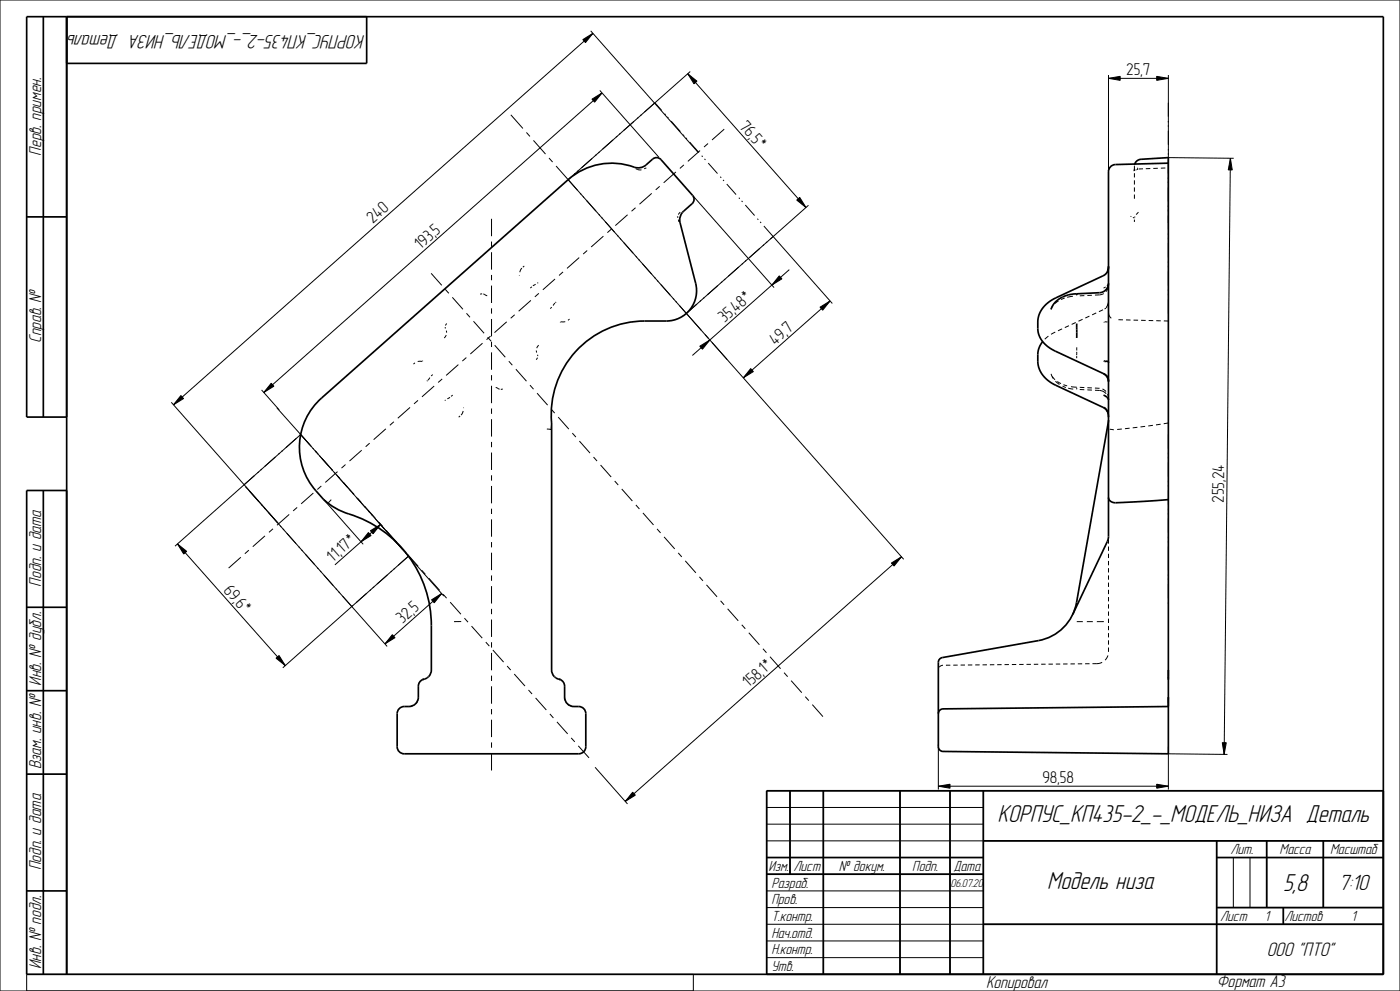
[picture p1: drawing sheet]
<svg xmlns="http://www.w3.org/2000/svg" width="420mm" height="297mm" viewBox="0 0 420 297" stroke-linecap="round" stroke-linejoin="round" font-family="sans-serif">
<g fill="none" stroke="#000" stroke-width=".51">
<path d="M13 5v120M20 5v287M110 5v14h-90M340.4 49.2l.5-.9 1.1-.5 8.5-.6v178.7l-67.6-.7a1.41 1.41 0 0 1-1.4-1.4v-25.3l.5-1.1 .7-.3 28.8-5.1a14.1 14.1 0 0 0 11.5-11.5l9.5-54.6M350.5 48.9l-15.9 .4a2.12 2.12 0 0 0-2.1 2.1v109.8l-.3 1.1-10.4 21.8M8 65h12M332.5 79.7l-.2 1.6M315.3 92.7h.1M323 88.1a7.9 7.9 0 0 0-7.7 4.6M323 88.1v.3M323 97v4.3M332.5 80.1l-.3 1.4-1.1 1.1-14.3 6.7a8.4 8.4 0 0 0-5.5 7.2v2a7.8 7.8 0 0 0 5.3 6.7l14.5 6.8 1.1 1.1 .3 1.1"/>
<path d="M332.5 84.9a2.83 2.83 0 0 1-2.6 2.8l-6.9 .4M312.8 102.4a6.3 6.3 0 0 0-1.5 3.9v1.9a8.3 8.3 0 0 0 5.5 7.3l14.1 6.6 .8 .5 .6 .8M331.1 112l1 .7M331.1 118.4l.9 .6 .5 .9M331.1 108.1l1.2 .2 .2 .4M332.1 112.7h.1M332.1 112.7l.3 .7 .1 1.1M20 125h-12v-120h407v287h-407v-145h12M95.2 120.5l75.2-66.7a19.9 19.9 0 0 1 20.5-3.5h1.2a6.7 6.7 0 0 0 3.7-2.6 1.77 1.77 0 0 1 2.5 .1l9.5 10.8a1.77 1.77 0 0 1-.2 2.5l-2.5 2.2a3.5 3.5 0 0 0-1.1 3.5l4.7 18.1a9.1 9.1 0 0 1-8.8 11.3 52.7 52.7 0 0 0-11.2 .4 28 28 0 0 0-23.2 30.2v74a3.1 3.1 0 0 0 2.7 2.9l.7 .6 .4 .9 .1 3.7a2.83 2.83 0 0 0 2.8 2.8 2.65 2.65 0 0 1 3.5 1.6v10.5a2.12 2.12 0 0 1-2.1 2.1h-52.3a2.12 2.12 0 0 1-2.2-2.1v-9.9a2.12 2.12 0 0 1 2.2-2.2h1.4a2.83 2.83 0 0 0 2.8-2.8v-3.3a3.1 3.1 0 0 1 2.6-2.4l.1-.1a2.83 2.83 0 0 0 1.2-2.3v-13.3a35.3 35.3 0 0 0-26.6-34.1l-.9-.4a21.3 21.3 0 0 1-11.1-25.1 19.6 19.6 0 0 1 4.4-7.4zM331.1 122.1l.6 .4a3.3 3.3 0 0 1 .8 2.5M13 147v145M332.5 149.1l.6 1.1 1.5 .5"/>
<path d="M334.6 150.7h.1M350.5 149.7l-15.9 1M8 182h12M8 207h12M128.6 202.8h-.1M350.5 208.9v2.8l-67.6 .8a1.41 1.41 0 0 0-1.4 1.4M350.5 200.8v2.9M8 232h12M237 237v25M247 237v55M270 237v55M285 237v55"/>
<path d="M295 237v55M415 237h-185v55M230 257h65M295 252h120M365 257h50M365 252v40M380 252v20M397 252v20M8 267h12M230 262h65M295 277h120M365 272h50"/>
<path d="M385 272v5"/>
</g>
<g fill="#000">
<path d="M174.9 11.9l3-1.9-2.3 2.8zM177.6 29.7l3-1.8-2.2 2.7zM206.3 22.1l2.8 2.2-.9 .8zM239 60l.9-.8 1.9 3zM233.8 82.7l.8 .9-3 1.8zM246 92.1l3-1.9-2.2 2.8zM81.4 114.9l.8 .9-3.1 1.8zM209.9 103.8l3.1-1.9-2.3 2.8zM225.2 110.5l.8 .9-3 1.8zM54.3 118.5l.8 .9-3.1 1.9zM111.1 159.1l3.1-1.9-2.3 2.8zM53.2 163l2.8 2.2-.9 .8z"/>
<path d="M110.5 159.6l.8 .9-3 1.9zM129.5 179.8l3-1.9-2.2 2.8zM267.4 168.7l3-1.8-2.2 2.7zM82.8 197.3l.9-.8 1.9 3zM117.7 190.2l.8 .9-3 1.9zM189.8 237.4l.8 .9-3 1.9z"/>
</g>
<g fill="none" stroke="#000" stroke-width=".3">
<path d="M0 0h420v297h-420zM174.9 11.9l3-1.9-2.3 2.8zM177.2 9.2l32.2 36.5M177.9 10l-125.9 111.3M177.6 29.7l3-1.8-2.2 2.7zM179.9 27.1l17.8 20M180.6 27.9l-101.5 89.7M206.3 22.1l2.8 2.2-.9 .8zM206.3 22.1l35.5 40.1M207.1 21.4l-35.3 31.3M170.5 53.9l100.6 113.7M190.7 50.6l.9 .3h.8"/>
<path d="M192.4 50.9h.1M193.2 50.6h.1M193.8 50.3l-.6 .3M193.9 50.3h-.1M207.9 58.8l24.3 27.4M239 60l.9-.8 1.9 3zM340.1 51.2h.1M340.3 50.5l-.1 .5M340.3 49.8v1.3M340.3 51.9v1.3M340.3 54v1.3M340.3 56.2v1.2"/>
<path d="M340.3 58.3v1.3M340.3 50.8h.1M340.3 51.1l-.2 .1M340.4 50.9h.1M340.4 49.2l-.1 .3M340.5 50.9h.1M340.5 51l-.2 .1M340.6 50.9h.1M340.9 50.9h.1M341 50.9h-.1M341 50.9h.1M341.2 50.8h-.1"/>
<path d="M341.2 50.3l.1 .2M341.2 50.7v.1M341.3 50.7h-.1M341.3 50.7l-.2 .1M341.3 50.7h.1M341.3 50.5h.1M341.3 50.6h.1M341.4 50.7h-.1M341.4 50.7h.1M342.9 50.6h-1.3M345.1 50.5l-1.4 .1M347.3 50.4l-1.3 .1"/>
<path d="M349.6 50.3l-1.3 .1M157.3 79.7l-.4 .4M203.2 64.8h.1M203.2 64.8v.1M203.2 64.9h.1M203.3 65v.1M203.3 65.1h.1M203.3 65.1v.1M203.3 65.2h.1M203.4 65h.1M203.4 65v.1M203.4 65.1h.1"/>
<path d="M203.4 65.1v.1M203.4 64.9v.1M203.4 64.9h.1M203.4 65.2h.1M203.5 65.8l.2 .7M203.8 63.9l-.3 .4M203.8 63.9h.1M204.1 63.6l-.3 .3M231.9 70.9l17.8 20M242.5 61.5l-35.6 31.6M339.2 64.8l.2 .1M339.4 64.9h.1"/>
<path d="M339.9 65.2l.2 .1M340.1 65.3h.1M340.1 65.3h.2M340.3 60.4h.1M340.3 65.8v.7M340.4 65.1v.1M340.4 65.1h.1M340.4 65v.1M340.4 65h.1M340.5 65h-.1M340.5 64.9v.1M340.5 64.9h.1"/>
<path d="M341.4 63.7h.1M341.5 63.6l-.7 .7M133.6 98v.4M133.9 99.1l.1 .6M134 97l-.4 .6M144.6 88.1l-.5 .1M145 88.1l1.2 .5M155.7 82.6h.1M155.8 82.6h-.1M155.8 82.5v.1M155.8 82.5h.1M156.3 80.6l-.4 1"/>
<path d="M156.3 80.6h.1M156.6 80.3l-.3 .3M159.1 86.3h.1M159.4 86l-.3 .3M159.5 86h-.1M159.6 85.9l-.1 .1M159.6 85.9h.1M159.9 85.6v.1M160.3 85.4l-.4 .2M160.4 85.4h-.1M160.6 85.3h-.1M160.7 85.2l-.3 .2"/>
<path d="M161.2 84.9h.1M161.4 84.7l-.2 .2M165.1 92.5h.1M165.5 92.1l-.4 .4M165.5 92.1h.1M166.1 91.3l-.2 .3M166.1 91.3h.1M166.3 91l-.2 .3M166.4 91h-.1M166.4 90.9v.1M166.4 90.9h.1M166.5 90.8l-.1 .1"/>
<path d="M166.8 90.5l-.2 .2M168.1 96.6l-.1 .1M168.1 96.6h.1M168.1 96.5v.1M168.2 96.5h.1M168.3 96.4h.1M168.4 96.4l.2 .1M168.6 96.5h.1M168.7 96.5h.3M169.1 96.5h-.1M169.2 96.5h-.1M169.2 96.5h.1"/>
<path d="M169.6 96.4l-.4 .1M170.8 95.6l-.4 .4M233.8 82.7l.8 .9-3 1.8zM236.8 80.8l-29.1 25.7M246 92.1l3-1.9-2.2 2.8zM249 90.2l-26 23M315.9 91.6l-.6 1.1M316.6 99.5l-1.3 .7M317.5 90.2l-1 .7M318.6 98.6l-1.2 .5M319.4 89.3l-1.1 .5M320.7 97.6l-1.3 .6"/>
<path d="M321.9 88.8l-1.8 .3M322.7 96.7l-1.2 .5M323 88.1h.1M323 88.2v.3M323 88.3h.1M324.8 95.7l-1.3 .6M325.3 88.6l-1.4 .1M326.8 94.7l-1.2 .6M327.6 88.5l-1.4 .1M328.9 93.8l-1.3 .6M329.8 88.4h-1.3M329.9 88.4h-.1"/>
<path d="M330.9 92.8l-1.2 .6M331.1 86.3h.1M331.1 88l-1.2 .4M331.1 96.6v.1M331.2 96.6h-.1M331.2 82.6h-.1M331.2 96.6h.1M331.2 82.6h.1M331.3 82.6h-.1M331.3 82.6h.1M331.3 96.5l-.1 .1M331.4 82.5h.1"/>
<path d="M331.4 96.5h.1M331.5 92.6h-.1M331.5 92.6h.1M331.5 96.4h-.1M331.5 96.4h.1M331.6 96.4h.1M331.6 96.4l.3 .1M331.6 82.3v.1M331.6 86l-.5 .3M331.6 82.3h.1M331.7 86h-.1M331.7 82.3h-.1"/>
<path d="M331.7 86h.1M331.8 82.1l-.1 .2M331.8 82.1h.1M331.8 92.3l-.3 .3M331.9 96.5h.1M331.9 96.5h.2M332 92.2h-.1M332 92.2h.1M332 92.1v.1M332 81.8h.1M332.1 92.1l-.1 .1M332.1 92.1h-.1"/>
<path d="M332.1 92.1h.1M332.1 96.5h.1M332.3 96.5h-.2M332.3 96.5h.1M332.3 81.3l-.3 .5M332.4 91.5l-.1 .1M332.4 91.5v.1M332.4 86.3l-.6 1.1M332.4 91.5h.1M332.4 91.3v.2M332.5 85.3l-.4 .4M332.5 85.2v.1"/>
<path d="M332.5 91.3l-.1 .2M332.5 80.8l-.3 .7M332.5 80.8h.1M332.5 90.8v.5zM332.5 90.5l-.6 1.5M332.5 80.5v.3M332.5 80.5h.1M332.5 93.7l.3 .9 .6 .8M332.5 85.4h.1M332.5 96h.1M332.5 90.3v.4M332.5 80.3v.2"/>
<path d="M335.5 95.8l1.4 .1M337.8 95.9h1.4M340.1 95.9l1.3 .1M342.3 96h1.4M344.6 96.1h1.4M346.9 96.1l1.3 .1M349.1 96.2h1.4M54.3 118.5l.8 .9-3.1 1.9zM78.5 116.9l5.3 5.9M81.4 114.9l.8 .9-3.1 1.8zM124.5 108.7l-.5 .4M125.4 108.3h-.1"/>
<path d="M125.4 108.3h.1M125.7 108.3h-.3M125.7 108.3h.1M125.8 108.3h-.1M125.8 108.3h.1M126.1 108.3h.1M126.1 108.3h-.3M126.2 108.3h.1M126.2 108.3h.3M126.5 108.3h.1M126.6 108.3h.1M126.7 108.3h-.1"/>
<path d="M126.7 108.3h.1M126.8 108.2h.1M126.8 108.1h.1M128.3 114.1l-.2 .1M128.5 113.9h-.1M128.5 113.9h.1M128.5 113.8v.1M128.5 113.8h.1M128.8 113.5l-.3 .3M128.8 113.4v.1M129 113.2l-.2 .2M129.4 112.7h.1"/>
<path d="M129.8 112.3l-.4 .3M129.8 112.3h.1M133.7 119.9l-.3 .2M133.7 119.9h.1M133.9 100.4l-.6 .9M134.4 119.5h-.1M135 119.1l-.8 .4M135.3 118.8h.1M135.6 118.6l-.3 .2M135.6 118.5v.1M135.8 118.4l-.2 .1M135.8 118.4h.1"/>
<path d="M148.7 116.1h.1M148.7 116.1l1.2 .5M150.8 116.6l-.6 .1M160.9 105l.1 .7M161.2 107.2l-.4 .6M161.3 106.3v.4M161.6 103.5l-.6 .8M209.9 103.8l3.1-1.9-2.3 2.8zM225.2 110.5l.8 .9-3 1.8zM314.5 100.7l-1.1 1M315.3 112l.7 1.4M315.3 112h.1"/>
<path d="M315.7 112.8l.8 1M316.6 114.2l1.3 1M317.2 114.3l1.1 .7M318.3 115h.1M318.8 115.7l1 .4M319 115.3l1.1 .3M320.5 116.3l1.5 .3M321.3 115.9l1.7 .1M323 116.7h.1M323 106.7v.6M323 107.3v.1M323 116.5h.1"/>
<path d="M323 116.5v.2M323 116.5v.1M323 116.2v.2M323 104.1h.1M323 104.1v.9M323 105.4v1.1M323.9 116.7l1.4 .1M323.9 116.1l1.4 .1M326.2 116.8l1.4 .1M326.2 116.2l1.4 .1M328.5 116.3l1.3 .1M328.5 117l2 .1 1.4 .9"/>
<path d="M329.9 116.4h.1M330.7 116.6h.1M330.8 116.6l1 .7M331.8 112.4h.1M332 112.6h.1M332 112.6l.1 .1M332.1 112.7h.1M332.3 118.1l.2 1.3M332.4 113.1v.1M332.4 113.2v.1M332.4 113.3l.1 .6M332.5 119.4v.1"/>
<path d="M332.5 119.6v.2M51.4 120.6l32.2 36.4M90 130.4l-37.5 33.3M90.1 130.1l43.1 48.5M138 124.7l-.4 .3M138.5 124.2l-.2 .2M138.5 124.1v.1M138.8 123.6l-.3 .5M138.9 123.5l-.1 .1M138.9 123.3v.2M138.9 123.2v.1M138.9 123.2h.1"/>
<path d="M139.1 122.2h.1M139.2 122.2h.1M139.3 122.1h.1M163.2 128.6h.1M164.1 128.6h.5M164.6 128.6h.1M164.7 128.6h.1M164.8 128.6h.1M164.9 128.6h.1M164.9 128.6l.2 .1M165.1 128.7h.1M165.2 128.7h.1"/>
<path d="M165.2 128.7l.1 .1M165.3 128.8h.1M165.4 127.6l-.1 1.2M332.2 123.3l.2 .3M332.3 123.4l.1 .3M332.4 123.6l.1 .3M332.4 123.8l.1 .1M332.5 123.9v.1M332.5 124h.1M332.5 124v.2M332.5 124.2h.1M332.5 124.2v.3"/>
<path d="M332.9 128.6l1.2 .2M334.1 128.8h.1M334.2 128.8h.1M336.6 128.6l-1.4 .1M338.9 128.3l-1.4 .2M341.2 128.1l-1.4 .1M343.5 127.8l-1.4 .2M345.9 127.5l-1.4 .2M348.2 127.1l-1.4 .2M350.5 126.8l-1.4 .2M73.7 145.9l42.4 47.8M97.9 150.3l-.8-.6 11.9 13.4"/>
<path d="M98.5 150.7h.1M99.4 149.7l-.9 1M110.5 159.6l.8 .9-3 1.9zM111.1 159.1l3.1-1.9-2.3 2.8zM113.5 156.4l6.5 7.4M114.2 157.2l-13.7 12.1M53.2 163l2.8 2.2-.9 .8zM53.2 163l32.4 36.5M122.5 166.7l-37.7 33.4M129.5 179.8l3-1.9-2.2 2.8zM132.5 177.9l-17 15.1M267.4 168.7l3-1.8-2.2 2.7z"/>
<path d="M270.4 166.9l-82.8 73.3M332.5 161.6v1.3M332.5 163.8v1.3M332.5 166v1.3M332.5 168.1v1.3M332.5 170.3v1.3M332.5 172.4v1.3M332.5 174.6v1.3M332.5 176.8v1.3M332.5 178.9v1.3M82.8 197.3l.9-.8 1.9 3zM117.7 190.2l.8 .9-3 1.9z"/>
<path d="M136.2 186.3h.1M138.4 186.3h-2.2M281.8 199.9v.1M282.9 199.4l-1.1 .5M282.9 199.4h.1M285.1 199.4h-1.3M287.3 199.3h-1.3M289.5 199.3h-1.3M291.7 199.3h-1.3M293.9 199.3h-1.3M296.1 199.2l-1.3 .1M298.3 199.2h-1.3"/>
<path d="M300.5 199.2h-1.3M302.7 199.2h-1.3M304.9 199.1l-1.3 .1M307.1 199.1h-1.3M309.3 199.1h-1.3M311.5 199.1h-1.3M313.7 199.1h-1.4M315.9 199h-1.4M318.1 199h-1.4M320.3 199h-1.4M322.5 199h-1.4M323 186.3h.1"/>
<path d="M324.7 198.9l-1.4 .1M324.8 186.3h-1.8M326.9 198.9h-1.4M327.8 186.3h-1.8M330.6 198.5l-1.1 .4h-1.8M331.2 186.3h-2.1M332.4 196.4l-.9 1.4M332.5 181.1v1.3M332.5 183.3v1.2M332.5 185.4v1.3M332.5 187.6v1.3M332.5 189.7v1.3"/>
<path d="M332.5 191.9v1.3M332.5 194.1v1.3M124 211.4l-1.3 .3M125.4 209.8l-.7 1.1M127.2 203.5v.1M127.3 203.5h-.1M127.3 203.5h.1M128.6 202.8h-.1M166.3 202.8h.1M167.5 203.5h.1M167.6 203.5h.1M169.4 208.9l.3 1.3"/>
<path d="M170.2 210.9l1.1 .7M350.5 202.8v.5M350.5 203.6h.1M350.5 203.7h.1M350.5 208.9v1.7M178.5 230l9.7 10.9M189.8 237.4l.8 .9-3 1.9zM230 237h185v55h-185zM237 237v25M247 237v55M270 237v55M285 237v55"/>
<path d="M295 237v55M230 242h65M230 247h65M230 252h185M230 257h65M365 257h50M365 252v40M370 257v15M375 257v15M380 252v20M397 252v20M230 262h65"/>
<path d="M230 267h65M230 272h65M230 277h185M365 272h50M385 272v5M8 297v-5h200v5M230 282h65M230 287h65"/>
</g>
<!-- layer: AXES -->
<path d="M196.5 30.8l-26.1 23M350.5 30.8v16.4M170.4 53.8l35.5 40.1M231.9 70.9l-35.4-40.1M205.9 93.9l26-23M350.5 93.9v-46.7M90.2 130.2l32.3 36.5M350.5 130.2v36.5M73.2 145.3l17-15.1M122.5 166.7l-17 15.1M350.5 166.7v15.1M105.5 181.8l-32.3-36.5" fill="none" stroke="#000" stroke-width=".3" stroke-dasharray="4.2 1.3 .4 .8 .4 1.3" stroke-linecap="butt"/>
<g fill="none" stroke="#000" stroke-width=".3">
<path d="M153.2 34.4l3.7 4.1M157.9 39.7l1.1 1.2M217.3 38.7l-3.7 3.3M160 42.1l3.7 4.1M164.7 47.4l1.1 1.2M166.8 49.8l3.6 4M195.5 58l-3.6 3.2M197.9 55.8l-1.2 1.1M202.8 51.5l-3.7 3.3M205.2 49.4l-1.2 1.1M210 45.1l-3.6 3.3M212.4 43l-1.2 1.1"/>
<path d="M147.5 65.6v5.2M147.5 72.4v1.6M147.5 75.6v5.2M173.8 77.2l-3.7 3.2M176.2 75.1l-1.2 1M181 70.8l-3.6 3.2M183.4 68.7l-1.2 1M188.3 64.4l-3.7 3.2M190.7 62.3l-1.2 1M129.3 81.9l3.2 3.6M133.6 86.7l1 1.2M135.7 89.1l3.2 3.6"/>
<path d="M139.9 93.9l1.1 1.2M142.1 96.3l3.1 3.6M147.5 82.4v1.6M147.5 85.6v5.2M147.5 92.4v1.6M147.5 95.6v5.2M152 96.4l-3.7 3.3M154.4 94.3l-1.2 1.1M159.3 90l-3.7 3.3M161.7 87.9l-1.2 1.1M166.5 83.6l-3.7 3.3M168.9 81.5l-1.2 1.1"/>
<path d="M205.9 93.9l4.5 5.2M125.4 120l-1.2 1M130.3 115.7l-3.7 3.2M132.7 113.6l-1.2 1M137.5 109.3l-3.7 3.2M139.9 107.2l-1.2 1M144.8 102.9l-3.7 3.2M146.3 101.1l1 1.2M147.2 100.7l-1.2 1.1M147.5 102.4v1.6M147.5 105.6v5.2M147.5 112.4v1.6"/>
<path d="M147.5 115.6v5.2M148.4 103.5l3.2 3.6M152.6 108.3l1.1 1.1M154.8 110.6l3.1 3.6M159 115.4l1.1 1.2M161.1 117.8l3.2 3.6M211.5 100.2l1.1 1.2M212.6 101.4h.1M213.6 102.6l4.5 5.2M83.1 122.2l10.3 11.6M94.5 135l1.1 1.2M96.6 137.4l3.2 3.6"/>
<path d="M103.6 139.2l-1.1 1.1M108.5 134.9l-3.7 3.3M110.9 132.8l-1.2 1.1M115.8 128.5l-3.7 3.3M118.1 126.4l-1.1 1.1M123 122.1l-3.7 3.2M147.5 122.4v1.6M147.5 125.6v5.2M147.5 132.4v1.6M147.5 135.6v5.2M165.4 122.6l1 1.2M167.5 125l3.1 3.6"/>
<path d="M171.7 129.8l1.1 1.2M173.8 132.2l3.2 3.6M178.1 137l1 1.2M180.2 139.4l3.2 3.6M81.9 158.5l-1.2 1M86.8 154.2l-3.7 3.2M89.1 152.1l-1.1 1M94 147.8l-3.7 3.2M96.4 145.6l-1.2 1.1M100.9 142.2l1.1 1.2M101.3 141.3l-3.7 3.3M103 144.6l3.2 3.6"/>
<path d="M107.3 149.4l1.1 1.2M109.4 151.8l3.2 3.6M113.7 156.6l1.1 1.1M115.8 158.9l3.3 3.6M147.5 142.4v1.6M147.5 145.6v5.3M147.5 152.4v1.6M147.5 155.6v5.3M184.4 144.2l1.1 1.2M186.5 146.5l3.2 3.6M190.8 151.3l1 1.2M192.9 153.7l3.2 3.6"/>
<path d="M197.1 158.5l1.1 1.2M72.3 167l-3.7 3.3M74.6 164.9l-1.2 1.1M79.5 160.6l-3.7 3.2M120.1 163.7l1.1 1.2M122.2 166.1l3.3 3.6M126.5 170.9l1.1 1.2M128.6 173.3l3.3 3.6M132.9 178.1l1.1 1.2M147.5 162.5v1.6M147.5 165.6v5.3M147.5 172.5v1.6"/>
<path d="M147.5 175.7v5.2M199.2 160.9l3.2 3.6M203.5 165.7l1 1.2M205.6 168.1l3.2 3.6M209.8 172.9l1.1 1.2M211.9 175.3l3.2 3.6M135.1 180.5l3.2 3.6M139.3 185.3l1.1 1.2M141.5 187.6l3.2 3.6M145.7 192.4l1.1 1.2M147.5 182.5v1.6M147.5 185.7v5.2"/>
<path d="M147.5 192.5v1.6M147.5 195.7v5.2M147.9 194.8l3.2 3.6M152.1 199.6l1.1 1.2M216.2 180.1l1 1.2M218.3 182.5l3.2 3.5M222.5 187.2l1.1 1.2M224.6 189.6l3.2 3.6M228.9 194.4l1 1.2M231 196.8l3.2 3.6M147.5 202.5v1.6M147.5 205.7v5.2"/>
<path d="M147.5 212.5v1.6M147.5 215.7v5.2M154.3 202l3.2 3.6M158.6 206.8l1 1.2M160.7 209.2l3.2 3.6M165 214l1 1.2M167.1 216.4l3.2 3.6M235.2 201.6l1.1 1.2M237.3 204l3.2 3.6M241.6 208.8l1 1.2M243.7 211.2l3.2 3.6M147.5 222.5v1.6"/>
<path d="M147.5 225.7v5.2M171.4 221.1l1 1.2M173.5 223.5l3.2 3.6"/>
</g>
<!-- layer: DRAFT_DIMS -->
<path d="M332.5 23.5l3.5-.6v1.2zM347 22.9l3.5 .6-3.5 .6zM369.1 47.4l.6 3.5h-1.2zM281.5 235.6l3.5-.6v1.2zM347 235l3.5 .6-3.5 .6zM366.7 222.6h1.2l-.7 3.5z" fill="#000"/>
<g fill="none" stroke="#000" stroke-width=".3">
<path d="M332.5 23.5l3.5-.6v1.2zM332.5 22.5v33.2M332.5 23.5h18M347 22.9l3.5 .6-3.5 .6zM350.5 22.5v44.3M350.5 47.2l19.6 .2M369.1 47.4l.6 3.5h-1.2zM369.1 47.4l-1.9 178.7M281.5 235.6l3.5-.6v1.2zM281.5 235.6h69M281.5 223.1v13.5M347 235l3.5 .6-3.5 .6z"/>
<path d="M350.5 225.9l17.7 .2M350.5 223.8v12.8M366.7 222.6h1.2l-.7 3.5z"/>
</g>
<g font-size="7.6">
<text x="299.3" y="246.4">КОРПУС_КП435-2_-_МОДЕЛЬ_НИЗА Деталь</text>
<text x="314.2" y="266.4">Модель низа</text>
<text x="384.9" y="267.1">5,8</text>
</g>
<text font-size="6.8" x="401.7" y="266.8">7:10</text>
<g font-size="6.1">
<text x="109.6" y="10.4" transform="rotate(-180 109.6 10.4)">КОРПУС_КП435-2_-_МОДЕЛЬ_НИЗА Деталь</text>
<text x="380" y="286.6">ООО &quot;ПТО&quot;</text>
</g>
<g font-size="5.3">
<text x="12.3" y="46.6" transform="rotate(-90 12.3 46.6)">Перв. примен.</text>
<text x="12.3" y="102.8" transform="rotate(-90 12.3 102.8)">Справ. №</text>
<text x="12.3" y="175.8" transform="rotate(-90 12.3 175.8)">Подп. и дата</text>
<text x="12.3" y="205.5" transform="rotate(-90 12.3 205.5)">Инв. № дубл.</text>
<text x="12.3" y="230.6" transform="rotate(-90 12.3 230.6)">Взам. инв. №</text>
<text x="12.3" y="260.8" transform="rotate(-90 12.3 260.8)">Подп. и дата</text>
<text x="12.3" y="290.5" transform="rotate(-90 12.3 290.5)">Инв. № подл.</text>
<text x="295.8" y="296">Копировал</text>
<text x="365" y="295.9">Формат A3</text>
</g>
<g font-size="5.1">
<text x="337.9" y="22.6">25,7</text>
<text x="221.6" y="38" transform="rotate(49 221.6 38)">76,</text>
<text x="225" y="41.9" transform="rotate(49 225 41.9)">5*</text>
<text x="111.8" y="67.2" transform="rotate(-41 111.8 67.2)">240</text>
<text x="131" y="70.6" transform="rotate(-41 131 70.6)">5</text>
<text x="126.1" y="74.9" transform="rotate(-41 126.1 74.9)">193,</text>
<text x="220.9" y="93.7" transform="rotate(-41 220.9 93.7)">48*</text>
<text x="217.4" y="96.8" transform="rotate(-41 217.4 96.8)">35,</text>
<text x="236.5" y="100.1" transform="rotate(-41 236.5 100.1)">7</text>
<text x="232.6" y="103.6" transform="rotate(-41 232.6 103.6)">49,</text>
<text x="367.2" y="143.7" transform="rotate(-89 367.2 143.7)">24</text>
<text x="367.2" y="150.7" transform="rotate(-89 367.2 150.7)">255,</text>
<text x="102.7" y="166.2" transform="rotate(-41 102.7 166.2)">17*</text>
<text x="99.9" y="168.6" transform="rotate(-41 99.9 168.6)">11,</text>
<text x="66.8" y="177" transform="rotate(48 66.8 177)">69,</text>
<text x="70.3" y="180.9" transform="rotate(48 70.3 180.9)">6*</text>
<text x="124.5" y="183.8" transform="rotate(-42 124.5 183.8)">5</text>
<text x="120.8" y="187.1" transform="rotate(-42 120.8 187.1)">32,</text>
<text x="229.5" y="202" transform="rotate(-41 229.5 202)">1*</text>
<text x="224.6" y="206.3" transform="rotate(-41 224.6 206.3)">158,</text>
<text x="312.7" y="234.8">98,58</text>
</g>
<g font-size="4.5">
<text x="369.1" y="256.1">Лит.</text>
<text x="383.9" y="256.1">Масса</text>
<text x="399" y="256.1">Масштаб</text>
<text x="230.5" y="261.1">Изм.</text>
<text x="238" y="261.1">Лист</text>
<text x="251.7" y="261.1">№ докум.</text>
<text x="273.7" y="261.1">Подп.</text>
<text x="286" y="261.1">Дата</text>
<text x="231.4" y="266.1">Pазраб.</text>
<text x="231.4" y="271.1">Пров.</text>
<text x="231.4" y="281.1">Нач.отд.</text>
<text x="231.4" y="276.1">Т.контр.</text>
<text x="366" y="276.1">Лист</text>
<text x="379.4" y="276.1">1</text>
<text x="385.3" y="276.1">Листов</text>
<text x="405.4" y="276.1">1</text>
<text x="231.4" y="286.1">Н.контр.</text>
<text x="231.4" y="291.1">Утв.</text>
</g>
<text font-size="3.5" x="285.2" y="265.7">06.07.20</text>
</svg>
